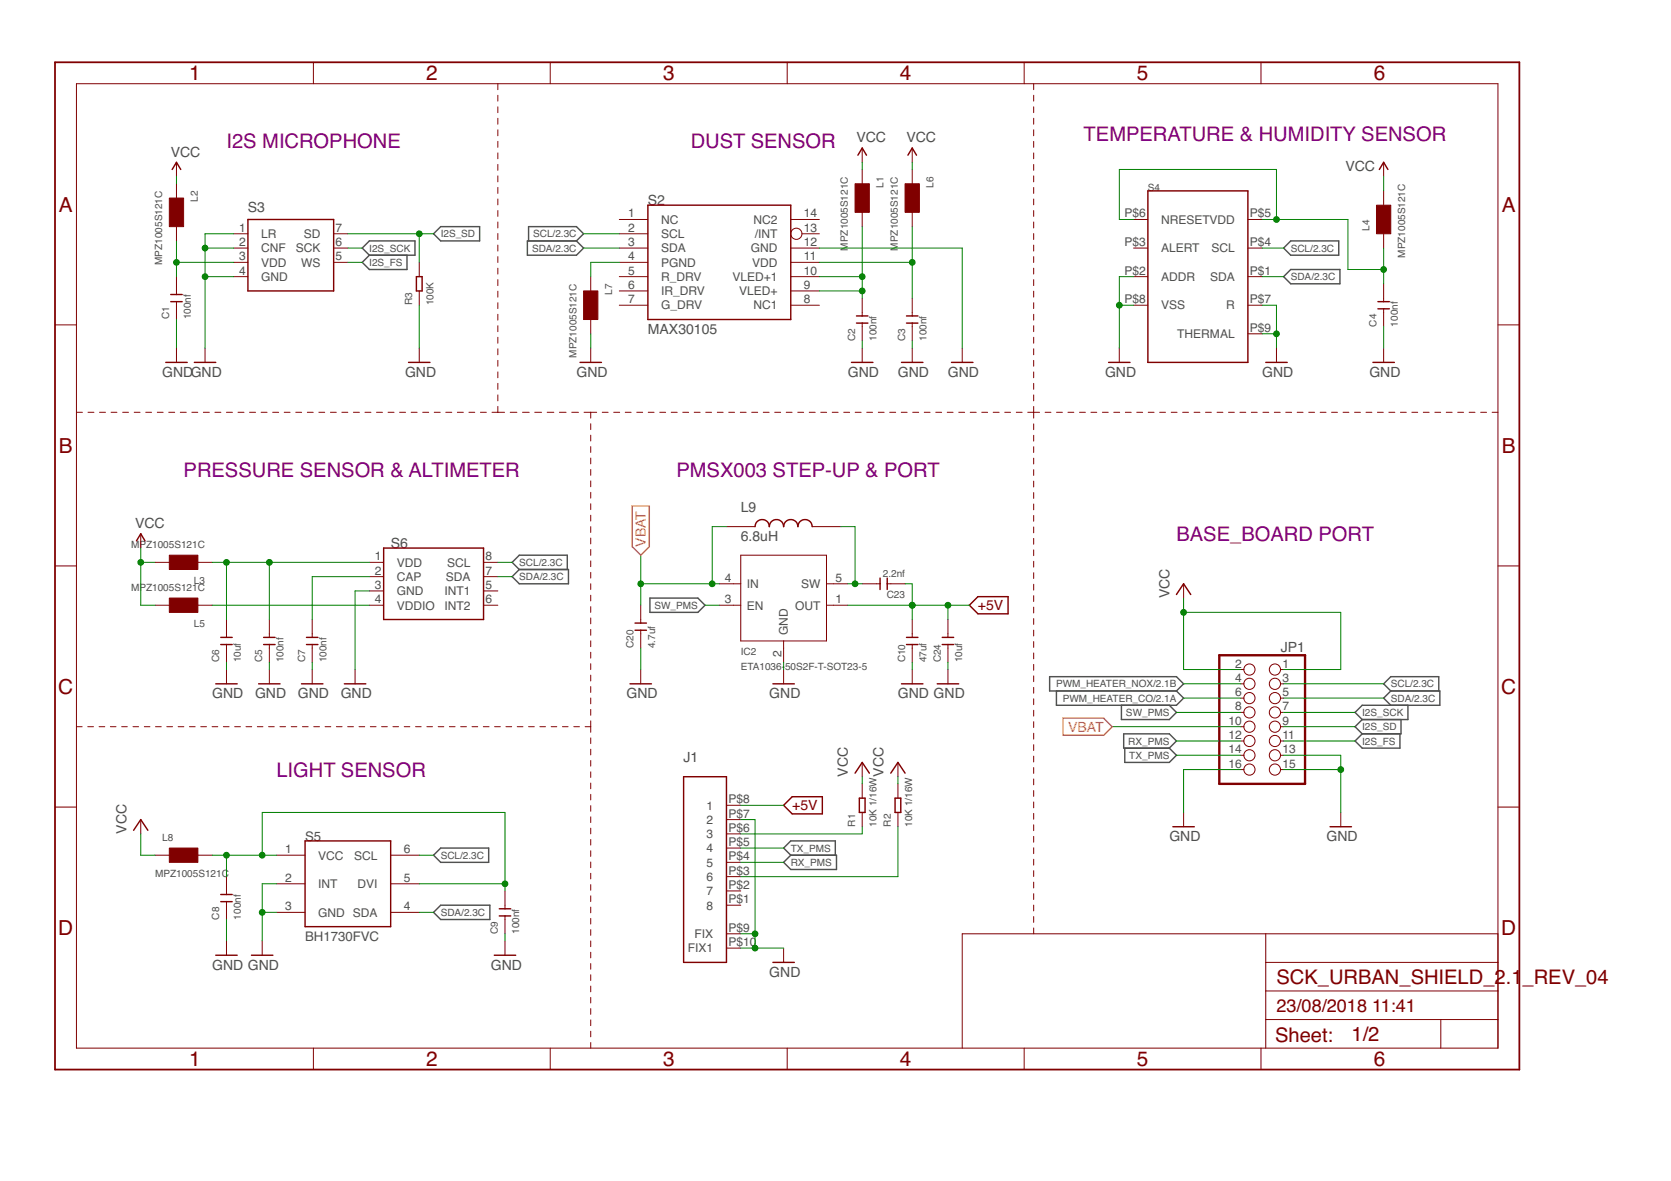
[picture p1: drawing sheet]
<svg xmlns="http://www.w3.org/2000/svg" width="297mm" height="210mm" viewBox="0 0 297 210" stroke-linecap="round" stroke-linejoin="round" font-family="sans-serif">
<g fill="none" stroke="#505050" stroke-width=".25">
<path d="M64.4 44.1l1.3-1.3h8.1v2.6h-8.1zM65.7 45.4l-1.3 1.2 1.3 1.3h6.6v-2.5M77.1 41.6l1.2-1.3h7v2.5h-7zM93.7 42.8h8.8l1.2 1.3-1.2 1.3h-8.8zM94 42.8v-2.5h8.5l1.2 1.3-1.2 1.2M228.2 44.1l1.2-1.3h8.6v2.6h-8.6zM228.2 49.2l1.2-1.3h8.8v2.5h-8.8zM92.3 101.2l-1.3-1.3 1.3-1.2h8.5v2.5M92.3 101.2h8.7v2.6h-8.7l-1.3-1.3zM115.5 106.3h8.6l1.2 1.3-1.2 1.2h-8.6zM186.6 120.3h22.5l1.3 1.2-1.3 1.3h-22.5zM187.8 122.8v2.5h21.3l1.3-1.2-1.3-1.3"/>
<path d="M199.3 125.3v2.6h8.6l1.2-1.3-1.2-1.3M199.7 130.4h8.2l1.2 1.3-1.2 1.3h-8.2zM199.9 133v2.5h8l1.2-1.3-1.2-1.2M242.1 127.9l-1.2 1.3 1.2 1.2M242.1 130.4l-1.2 1.3 1.2 1.3h6.8v-2.6M247.2 122.8l-1.2-1.3 1.2-1.2h8.6v2.5M247.2 122.8h8.7v2.5h-13.8l-1.2 1.3 1.2 1.3M247.2 122.8l-1.2 1.3 1.2 1.2M249 127.9v2.5h-6.9M250.3 125.3v2.6h-8.2M77.1 152l1.2-1.3h8.6v2.6h-8.6zM139.3 153.3l1.3-1.3h8.1v2.5h-8.1z"/>
<path d="M140.6 152l-1.3-1.3 1.3-1.2h7.9v2.5M77.1 162.2l1.2-1.3h8.8v2.5h-8.8z"/>
</g>
<g fill="none" stroke="#800000" stroke-width=".18">
<path d="M13.6 14.9h252.7v171.4h-252.7zM55.7 11.1v3.8M88.5 14.9v1M88.5 16.9v1.1M88.5 19v1M97.8 11.1v3.8M139.9 11.1v3.8M182.1 11.1v3.8M183.7 14.9v1M183.7 16.9v1.1M183.7 19v1M224.2 11.1v3.8"/>
<path d="M31.4 28.9v2.5M31.4 32.7v2.5M88.5 21v1.1M88.5 23.1v1M88.5 25.1v1.1M88.5 27.2v1M88.5 29.2v1.1M88.5 31.3v1M88.5 33.3v1.1M88.5 35.4v1M88.5 37.4v1.1M88.5 39.5v1"/>
<path d="M110.1 39h5.1M140.6 39h5M153.3 26.3v2.6M153.3 30.1v2.6M153.3 37.7v2.6M162.2 26.3v2.6M162.2 30.1v2.6M162.2 37.7v2.6M183.7 21v1.1M183.7 23.1v1M183.7 25.1v1.1M183.7 27.2v1"/>
<path d="M183.7 29.2v1.1M183.7 31.3v1M183.7 33.3v1.1M183.7 35.4v1M183.7 37.4v1.1M183.7 39.5v1M201.5 39h2.5M221.8 39h2.6M246 28.9v2.5M246 33.9v2.6M9.8 57.7h3.8M31.4 40.3v2.5"/>
<path d="M31.4 49.2v3.1M31.4 53.6v3.2M41.5 41.6h2.6M41.5 44.1h2.6M41.5 46.6h2.6M41.5 49.2h2.6M59.3 41.6h2.5M59.3 44.1h2.5M59.3 46.6h2.5M74.5 46.6v2.6M74.5 51.7v2.6M88.5 41.5v1.1"/>
<path d="M88.5 43.6v1M88.5 45.6v1.1M88.5 47.7v1M88.5 49.7v1.1M88.5 51.8v1M88.5 53.8v1M88.5 55.9v1M88.5 57.9v1M88.5 59.9v1.1M105 49.2v2.5M105 56.8v2.5M110.1 41.6h5.1"/>
<path d="M110.1 44.1h5.1M110.1 46.6h5.1M110.1 49.2h5.1M110.1 51.7h5.1M110.1 54.3h5.1M140.6 44.1h5M140.6 46.6h5M140.6 49.2h5M140.6 51.7h5M140.6 54.3h5M142.5 41.6h3.1M153.3 53v3.2"/>
<path d="M153.3 57.4v3.2M162.2 53v3.2M162.2 57.4v3.2M183.7 41.5v1.1M183.7 43.6v1M183.7 45.6v1.1M183.7 47.7v1M183.7 49.7v1.1M183.7 51.8v1M183.7 53.8v1M183.7 55.9v1M183.7 57.9v1"/>
<path d="M183.7 59.9v1.1M201.5 44.1h2.5M201.5 49.2h2.5M201.5 54.3h2.5M221.8 44.1h2.6M221.8 49.2h2.6M221.8 54.3h2.6M221.8 59.3h2.6M246 41.6v2.5M246 50.4v3.2M246 54.9v3.2M266.3 57.7h3.8"/>
<path d="M13.6 73.3h1M15.6 73.3h1.1M17.7 73.3h1.1M19.7 73.3h1.1M21.8 73.3h1M23.9 73.3h1M25.9 73.3h1M28 73.3h1M30 73.3h1.1M31.4 61.9v2.5M32 73.3h1.1M34.1 73.3h1.1"/>
<path d="M36.2 73.3h1M36.4 61.9v2.5M38.2 73.3h1.1M40.3 73.3h1M42.3 73.3h1.1M44.4 73.3h1M46.4 73.3h1.1M48.5 73.3h1M50.5 73.3h1.1M52.6 73.3h1M54.6 73.3h1.1M56.7 73.3h1"/>
<path d="M58.7 73.3h1.1M60.8 73.3h1M62.8 73.3h1.1M64.9 73.3h1M66.9 73.3h1.1M69 73.3h1M71 73.3h1.1M73.1 73.3h1M74.5 61.9v2.5M75.1 73.3h1.1M77.2 73.3h1.1M79.2 73.3h1.1"/>
<path d="M81.3 73.3h1.1M83.4 73.3h1M85.4 73.3h1M87.5 73.3h2.2M88.5 62v1.1M88.5 64.1v1M88.5 66.1v1M88.5 68.1v1.1M88.5 70.2v1M88.5 72.2v1.1M90.7 73.3h1.2M92.9 73.3h1.2"/>
<path d="M95.1 73.3h1.2M97.3 73.3h1.1M99.4 73.3h1.2M101.6 73.3h1.2M103.8 73.3h2.3M105 61.9v2.5M105 73.3v1M105 75.3v1M105 77.3v1.1M105 79.4v1M107.1 73.3h1M109.1 73.3h1.1"/>
<path d="M111.1 73.3h1.1M113.2 73.3h1M115.2 73.3h1.1M117.3 73.3h1M119.3 73.3h1.1M121.4 73.3h1M123.4 73.3h1.1M125.5 73.3h1M127.5 73.3h1M129.5 73.3h1.1M131.6 73.3h1M133.6 73.3h1.1"/>
<path d="M135.7 73.3h1M137.7 73.3h1.1M139.8 73.3h1M141.8 73.3h1.1M143.8 73.3h1.1M145.9 73.3h1M147.9 73.3h1.1M150 73.3h1M152 73.3h1.1M153.3 61.9v2.5M154.1 73.3h1M156.1 73.3h1.1"/>
<path d="M158.2 73.3h1M160.2 73.3h1M162.2 61.9v2.5M162.2 73.3h1.1M164.3 73.3h1M166.3 73.3h1.1M168.4 73.3h1M170.4 73.3h1.1M171 61.9v2.5M172.5 73.3h1M174.5 73.3h1.1M176.6 73.3h1"/>
<path d="M178.6 73.3h1M180.7 73.3h1M182.7 73.3h2.1M183.7 62v1.1M183.7 64.1v1M183.7 66.1v1M183.7 68.1v1.1M183.7 70.2v1M183.7 72.2v2.1M183.7 75.3v1.1M183.7 77.4v1M183.7 79.4v1"/>
<path d="M185.8 73.3h1M187.8 73.3h1M189.8 73.3h1.1M191.9 73.3h1M193.9 73.3h1.1M196 73.3h1M198 73.3h1M199 61.9v2.5M200 73.3h1.1M202.1 73.3h1M204.1 73.3h1M206.1 73.3h1.1"/>
<path d="M208.2 73.3h1M210.2 73.3h1.1M212.3 73.3h1M214.3 73.3h1M216.3 73.3h1.1M218.4 73.3h1M220.4 73.3h1M222.4 73.3h1.1M224.5 73.3h1M226.5 73.3h1.1M226.9 61.9v2.5M228.6 73.3h1"/>
<path d="M230.6 73.3h1M232.6 73.3h1.1M234.7 73.3h1M236.7 73.3h1M238.7 73.3h1.1M240.8 73.3h1M242.8 73.3h1.1M244.9 73.3h1M246 61.9v2.5M246.9 73.3h1M248.9 73.3h1.1M251 73.3h1"/>
<path d="M253 73.3h1M255.1 73.3h1M257.1 73.3h1M259.1 73.3h1.1M261.2 73.3h1M263.2 73.3h1M265.2 73.3h1.1M25 94.9v2.5M27.6 99.9h2.5M35.2 99.9h2.5M65.7 99.9h2.5M86 99.9h2.5"/>
<path d="M105 81.4v1M105 83.4v1.1M105 85.5v1M105 87.5v1M105 89.5v1.1M105 91.6v1M105 93.6v1M105 95.6v1.1M105 97.7v1M105 99.7v1M129.1 93.6h5.1M131.7 98.7h15.2v15.2h-15.2z"/>
<path d="M144.4 93.6h5.1M183.7 81.4v1.1M183.7 83.5v1M183.7 85.5v1.1M183.7 87.5v1.1M183.7 89.6v1M183.7 91.6v1M183.7 93.7v1M183.7 95.7v1M183.7 97.7v1.1M183.7 99.8v1M9.8 100.6h3.8"/>
<path d="M27.6 107.6h2.5M35.2 107.6h2.5M40.3 110.1v3.2M40.3 114.6v3.1M40.3 119v2.5M47.9 110.1v3.2M47.9 114.6v3.1M47.9 119v2.5M55.5 110.1v3.2M55.5 114.6v3.1M55.5 119v2.5M63.1 119v2.5"/>
<path d="M65.7 102.5h2.5M65.7 105h2.5M65.7 107.6h2.5M86 102.5h2.5M86 105h2.5M86 107.6h2.5M105 101.7v1M105 103.8v1M105 105.8v1M105 107.8v1M105 109.8v1.1M105 111.9v1"/>
<path d="M105 113.9v1M105 115.9v1.1M105 118v1M105 120v1M113.9 107.6v3.1M113.9 112v3.2M113.9 119v2.5M127.9 107.6h3.8M127.9 103.8h3.8M139.3 113.9v3.8M139.3 119v2.5M146.9 107.6h3.8"/>
<path d="M146.9 103.8h3.8M153.3 103.8h3.1M157.7 103.8h3.2M162.2 110.1v3.2M162.2 114.6v3.1M162.2 119v2.5M168.5 110.1v3.2M168.5 114.6v3.1M168.5 119v2.5M183.7 101.8v1M183.7 103.8v1.1M183.7 105.9v1"/>
<path d="M183.7 107.9v1M183.7 109.9v1.1M183.7 112v1M183.7 114v1.1M183.7 116.1v1M183.7 118.1v1M210.4 103.8v2.5M220.6 119h.5M227.6 119h.6M266.3 100.6h3.8M13.6 129.2h1M15.6 129.2h1"/>
<path d="M17.6 129.2h1M19.6 129.2h1M21.6 129.2h1M23.6 129.2h1M25.7 129.2h.9M27.6 129.2h1.1M29.7 129.2h1M31.7 129.2h1M33.7 129.2h1M35.7 129.2h1M37.7 129.2h1M39.7 129.2h1"/>
<path d="M41.7 129.2h1M43.7 129.2h1M45.7 129.2h1M47.8 129.2h.9M49.8 129.2h1M51.8 129.2h1M53.8 129.2h1M55.8 129.2h1M57.8 129.2h1M59.8 129.2h1M61.8 129.2h1M63.8 129.2h1"/>
<path d="M65.8 129.2h1M67.8 129.2h1.1M69.8 129.2h1M71.9 129.2h1M73.9 129.2h1M75.9 129.2h1M77.9 129.2h1M79.9 129.2h1M81.9 129.2h1M83.9 129.2h1M85.9 129.2h1M87.9 129.2h1"/>
<path d="M89.9 129.2h1.1M91.9 129.2h1.1M94 129.2h1M96 129.2h1M98 129.2h1M100 129.2h1M102 129.2h1M104 129.2h1M105 122v1.1M105 124.1v1M105 126.1v1M105 128.1v2.1"/>
<path d="M105 131.1v1.1M105 133.2v1M105 135.2v1M105 137.2v1M105 139.2v1M153.3 135.5v2.5M153.3 139.3v2.6M159.6 135.5v2.5M159.6 139.3v2.6M183.7 120.1v1.1M183.7 122.2v1M183.7 124.2v1"/>
<path d="M183.7 126.2v1.1M183.7 128.3v1M183.7 130.3v1.1M183.7 132.4v1M183.7 134.4v1M183.7 136.4v1.1M183.7 138.5v1M220.6 129.2h.5M220.6 121.5h.5M220.6 124.1h.5M220.6 126.6h.5M220.6 131.7h.5"/>
<path d="M220.6 134.2h.5M220.6 136.8h.5M227.6 129.2h.6M227.6 121.5h.6M227.6 124.1h.6M227.6 126.6h.6M227.6 131.7h.6M227.6 134.2h.6M227.6 136.8h.6M9.8 143.4h3.8M25 145.7v2.5M27.6 152h2.5"/>
<path d="M35.2 152h2.5M40.3 155.8v3.2M49.1 152h5.1M49.1 157.1h5.1M69.4 152h5.1M69.4 157.1h5.1M89.8 158.3v3.2M105 141.2v1M105 143.2v1M105 145.2v1M105 147.2v1M105 149.2v1"/>
<path d="M105 151.2v1M105 153.2v1M105 155.2v1M105 157.2v1M105 159.2v1M129.1 143.1h2.6M129.1 145.7h2.6M129.1 148.2h2.6M129.1 150.7h2.6M129.1 153.3h2.6M129.1 155.8h2.6M129.1 158.3h2.6"/>
<path d="M153.3 144.4v2.5M159.6 144.4v2.5M183.7 140.5v1M183.7 142.5v1.1M183.7 144.6v1M183.7 146.6v1M183.7 148.7v1M183.7 150.7v1M183.7 152.7v1.1M183.7 154.7v1.1M183.7 156.8v1M183.7 158.8v1.1"/>
<path d="M210.4 144.4v2.5M238.3 144.4v2.5M266.3 143.4h3.8M40.3 160.3v3.1M40.3 167.2v2.6M46.6 167.2v2.6M49.1 162.2h5.1M69.4 162.2h5.1M89.8 162.8v3.2M89.8 167.2v2.6M105 161.2v1M105 163.2v1"/>
<path d="M105 165.2v1M105 167.2v1.1M105 169.2v1M105 171.3v1M105 173.2v1.1M105 175.3v1M105 177.3v1M105 179.3v1M129.1 166h2.6M129.1 160.9h2.6M129.1 168.5h2.6M139.3 168.5v2.5"/>
<path d="M183.7 160.9v1M183.7 162.9v1M183.7 164.9v1.1M225 166v20.3M225 176.1h41.3M225 171h41.3M266.3 166h-95.3v20.3M55.7 186.3v3.8M97.8 186.3v3.8M105 181.3v1M105 183.3v1M105 185.3v1"/>
<path d="M139.9 186.3v3.8M182.1 186.3v3.8M224.2 186.3v3.8M225 181.2h41.3M256.1 181.2v5.1"/>
<circle cx="141.6" cy="41.6" r=".99"/>
<circle cx="222.1" cy="119" r=".99"/>
<circle cx="226.6" cy="119" r=".99"/>
<circle cx="222.1" cy="134.2" r=".99"/>
<circle cx="222.1" cy="124.1" r=".99"/>
<circle cx="222.1" cy="136.8" r=".99"/>
<circle cx="222.1" cy="121.5" r=".99"/>
<circle cx="222.1" cy="129.2" r=".99"/>
<circle cx="222.1" cy="131.7" r=".99"/>
<circle cx="222.1" cy="126.6" r=".99"/>
<circle cx="226.6" cy="129.2" r=".99"/>
<circle cx="226.6" cy="134.2" r=".99"/>
<circle cx="226.6" cy="136.8" r=".99"/>
<circle cx="226.6" cy="121.5" r=".99"/>
<circle cx="226.6" cy="126.6" r=".99"/>
<circle cx="226.6" cy="131.7" r=".99"/>
<circle cx="226.6" cy="124.1" r=".99"/>
</g>
<g fill="none" stroke="#800000" stroke-width=".25">
<path d="M30.6 30.1l.8-1.2 .7 1.2M44.1 39h15.2v12.7h-15.2zM115.2 36.5h25.4v20.3h-25.4zM152.5 27.6l.8-1.3 .7 1.3M161.4 27.6l.8-1.3 .7 1.3M204 33.9h17.8v30.5h-17.8zM245.2 30.1l.8-1.2 .7 1.2M30.4 53.6h2M30.4 52.3h2M74 49.2h1v2.5h-1zM152.3 57.4h2M152.3 56.2h2"/>
<path d="M161.1 57.4h2.1M161.1 56.2h2.1M244.9 53.6h2.1M244.9 54.9h2.1M29.5 64.4h3.8M34.5 64.4h3.9M72.6 64.4h3.8M103.1 64.4h3.8M151.4 64.4h3.8M160.3 64.4h3.8M169.1 64.4h3.9M197.1 64.4h3.8"/>
<path d="M225 64.4h3.8M244.1 64.4h3.8M24.3 96.1l.7-1.2 .8 1.2M68.2 97.4h17.8v12.7h-17.8zM134.2 93.6a1.27 1.27 0 0 1 1.3-1.3 1.27 1.27 0 0 1 1.3 1.3 1.27 1.27 0 0 1 1.2-1.3 1.27 1.27 0 0 1 1.3 1.3 1.27 1.27 0 0 1 1.3-1.3 1.27 1.27 0 0 1 1.2 1.3 1.27 1.27 0 0 1 1.3-1.3 1.27 1.27 0 0 1 1.3 1.3M39.2 114.6h2.1M39.2 113.3h2.1M46.9 114.6h2M46.9 113.3h2M54.5 114.6h2M54.5 113.3h2M112.9 112h2"/>
<path d="M112.9 110.7h2M156.4 102.7v2.1M157.7 102.7v2.1M161.1 114.6h2.1M161.1 113.3h2.1M167.5 114.6h2M167.5 113.3h2M172.3 107.6l1.5-1.6h5.4v3.1h-5.4zM209.1 105.7l1.3-1.9 1.3 1.9M38.4 121.5h3.8M46 121.5h3.8M53.6 121.5h3.8"/>
<path d="M61.2 121.5h3.8M112 121.5h3.8M121.5 138h7.6v33h-7.6zM137.4 121.5h3.8M152 137.4l1.3-1.9 1.2 1.9M158.3 137.4l1.3-1.9 1.3 1.9M160.3 121.5h3.8M166.6 121.5h3.8M23.7 147.6l1.3-1.9 1.3 1.9M39.2 159h2.1M54.2 149.5h15.2v15.2h-15.2zM139.3 143.1l1.5-1.5h5.4v3.1h-5.4z"/>
<path d="M152.8 141.9h1v2.5h-1zM159.1 141.9h1v2.5h-1zM208.5 146.9h3.8M236.4 146.9h3.8M38.4 169.8h3.8M39.2 160.3h2.1M44.7 169.8h3.8M87.9 169.8h3.8M88.8 162.8h2M88.8 161.5h2M137.4 171h3.8"/>
</g>
<g fill="#800000" stroke="#800000" stroke-width=".18">
<path d="M244.7 36.5h2.5v5.1h-2.5z"/>
<path d="M30.1 150.7h5.1v2.6h-5.1z"/>
<path d="M152 32.7h2.5v5h-2.5z"/>
<path d="M30.1 35.2h2.5v5.1h-2.5z"/>
<path d="M30.1 98.7h5.1v2.5h-5.1z"/>
<path d="M30.1 106.3h5.1v2.5h-5.1z"/>
<path d="M160.9 32.7h2.5v5h-2.5z"/>
<path d="M103.7 51.7h2.6v5.1h-2.6z"/>
</g>
<path d="M9.8 11.1h260.3v179h-260.3z" fill="none" stroke="#800000" stroke-width=".32"/>
<path d="M216.7 116.5h15.3v22.8h-15.3z" fill="none" stroke="#800000" stroke-width=".42"/>
<g fill="none" stroke="#008000" stroke-width=".18">
<path d="M31.4 31.4v1.3M153.3 28.9v1.2M162.2 28.9v1.2M201.5 39h-2.5v-8.9h27.9v8.9M224.4 39h15.2v8.9h6.4M246 31.4v2.5M31.4 42.8v6.4M31.4 56.8v5.1M31.4 46.6h10.1M36.4 49.2h5.1M36.4 44.1h5.1M41.5 41.6h-5.1v20.3"/>
<path d="M61.8 44.1h2.6M61.8 41.6h15.3M61.8 46.6h2.6M74.5 41.6v5M74.5 54.3v7.6M103.7 44.1h6.4M103.7 41.6h6.4M105 59.3v2.6M110.1 46.6h-5.1v2.6M145.6 49.2h7.7M145.6 44.1h25.4v17.8M145.6 46.6h16.6"/>
<path d="M145.6 51.7h7.7M153.3 40.3v12.7M162.2 40.3v12.7M199 54.3h2.5M201.5 49.2h-2.5v12.7M224.4 49.2h3.8M224.4 54.3h2.5v7.6M224.4 44.1h3.8M224.4 59.3h2.5M246 44.1v6.3M246 58.1v3.8M153.3 60.6v1.3"/>
<path d="M162.2 60.6v1.3M25 99.9h2.6M25 97.4v10.2h2.6M37.7 99.9h28M40.3 99.9v10.2M47.9 99.9v10.2M88.5 99.9h2.5M113.9 98.7v8.9M129.1 93.6h-2.5v10.2M149.5 93.6h2.5v10.2M37.7 107.6h28M40.3 117.7v1.3"/>
<path d="M47.9 117.7v1.3M55.5 117.7v1.3M65.7 102.5h-10.2v7.6M65.7 105h-2.6v14M88.5 102.5h2.5M113.9 115.2v3.8M113.9 103.8h14M125.3 107.6h2.6M139.3 117.7v1.3M150.7 107.6h21.6M150.7 103.8h2.6M160.9 103.8h1.3v6.3"/>
<path d="M162.2 117.7v1.3M168.5 107.6v2.5M168.5 117.7v1.3M210.4 108.8h27.9v10.2h-10.1M210.4 106.3v12.7h10.2M153.3 138v1.3M159.6 138v1.3M197.7 129.2h22.9M209.1 134.2h11.5M209.1 126.6h11.5M209.1 131.7h11.5M210.4 121.5h10.2"/>
<path d="M210.4 124.1h10.2M220.6 136.8h-10.2v7.6M228.2 134.2h10.1v10.2M228.2 136.8h10.1M228.2 121.5h17.8M228.2 124.1h17.8M228.2 129.2h12.7M228.2 126.6h12.7M228.2 131.7h12.7M25 148.2v3.8h2.6M37.7 152h11.4M40.3 152v3.8"/>
<path d="M46.6 152v-7.6h43.2v13.9M49.1 157.1h-2.5v10.1M74.5 157.1h15.3M74.5 152h2.6M131.7 145.7h2.5v22.8M131.7 153.3h7.6M131.7 150.7h7.6M131.7 143.1h7.6M153.3 146.9v1.3h-21.6M159.6 146.9v8.9h-27.9M40.3 163.4v3.8M46.6 162.2h2.5"/>
<path d="M74.5 162.2h2.6M89.8 166v1.2M131.7 166h2.5M131.7 168.5h7.6"/>
</g>
<g fill="#008000" stroke="#008000" stroke-width=".18">
<circle cx="199" cy="54.3" r=".51"/>
<circle cx="46.6" cy="162.2" r=".51"/>
<circle cx="36.4" cy="49.2" r=".51"/>
<circle cx="36.4" cy="44.1" r=".51"/>
<circle cx="238.3" cy="136.8" r=".51"/>
<circle cx="226.9" cy="59.3" r=".51"/>
<circle cx="134.2" cy="168.5" r=".51"/>
<circle cx="134.2" cy="166" r=".51"/>
<circle cx="210.4" cy="108.8" r=".51"/>
<circle cx="25" cy="99.9" r=".51"/>
<circle cx="226.9" cy="39" r=".51"/>
<circle cx="246" cy="47.9" r=".51"/>
<circle cx="46.6" cy="152" r=".51"/>
<circle cx="89.8" cy="157.1" r=".51"/>
<circle cx="40.3" cy="152" r=".51"/>
<circle cx="74.5" cy="41.6" r=".51"/>
<circle cx="153.3" cy="49.2" r=".51"/>
<circle cx="153.3" cy="51.7" r=".51"/>
<circle cx="47.9" cy="99.9" r=".51"/>
<circle cx="40.3" cy="99.9" r=".51"/>
<circle cx="31.4" cy="46.6" r=".51"/>
<circle cx="162.2" cy="46.6" r=".51"/>
<circle cx="152" cy="103.8" r=".51"/>
<circle cx="162.2" cy="107.6" r=".51"/>
<circle cx="168.5" cy="107.6" r=".51"/>
<circle cx="126.6" cy="103.8" r=".51"/>
<circle cx="113.9" cy="103.8" r=".51"/>
</g>
<path d="M112.4 89.9h3v7.3l-1.5 1.5-1.5-1.5zM189 127.6h7.2l1.5 1.6-1.5 1.5h-7.2z" fill="none" stroke="#f90" stroke-width=".25"/>
<g font-size="3.7" fill="#800000">
<text x="33.6" y="14.3">1</text>
<text x="75.7" y="14.3">2</text>
<text x="117.9" y="14.3">3</text>
<text x="160" y="14.3">4</text>
<text x="202.1" y="14.3">5</text>
<text x="244.2" y="14.3">6</text>
<text x="10.5" y="37.6">A</text>
<text x="266.9" y="37.6">A</text>
<text x="10.5" y="80.5">B</text>
<text x="266.9" y="80.5">B</text>
<text x="10.4" y="123.3">C</text>
<text x="266.8" y="123.3">C</text>
<text x="10.4" y="166.2">D</text>
<text x="266.8" y="166.2">D</text>
<text x="33.6" y="189.5">1</text>
<text x="75.7" y="189.5">2</text>
<text x="117.9" y="189.5">3</text>
<text x="160" y="189.5">4</text>
<text x="202.1" y="189.5">5</text>
<text x="244.2" y="189.5">6</text>
</g>
<g font-size="3.6" fill="#800080">
<text x="40.3" y="26.3">I2S MICROPHONE</text>
<text x="122.8" y="26.3">DUST SENSOR</text>
<text x="192.6" y="25">TEMPERATURE &amp; HUMIDITY SENSOR</text>
<text x="32.6" y="84.7">PRESSURE SENSOR &amp; ALTIMETER</text>
<text x="120.2" y="84.7">PMSX003 STEP-UP &amp; PORT</text>
<text x="209.1" y="96.1">BASE_BOARD PORT</text>
<text x="49.1" y="138">LIGHT SENSOR</text>
</g>
<g font-size="3.6" fill="#800000">
<text x="226.9" y="174.9">SCK_URBAN_SHIELD_2.1</text>
<text x="270.6" y="174.9">_REV_04</text>
<text x="226.7" y="185.1">Sheet:</text>
<text x="240.2" y="185">1/2</text>
</g>
<g font-size="3.2" fill="#800000">
<text x="226.9" y="179.9">23/08/2018</text>
<text x="243.9" y="179.9">11:41</text>
</g>
<g font-size="2.5" fill="#505050">
<text x="30.3" y="27.8">VCC</text>
<text x="152.2" y="25.3">VCC</text>
<text x="161.1" y="25.3">VCC</text>
<text x="239.2" y="30.4">VCC</text>
<text x="44.1" y="37.7">S3</text>
<text x="115.2" y="36.5">S2</text>
<text x="115.2" y="59.3">MAX30105</text>
<text x="28.8" y="66.9">GNDGND</text>
<text x="72" y="66.9">GND</text>
<text x="102.5" y="66.9">GND</text>
<text x="150.7" y="66.9">GND</text>
<text x="159.6" y="66.9">GND</text>
<text x="168.5" y="66.9">GND</text>
<text x="196.4" y="66.9">GND</text>
<text x="224.4" y="66.9">GND</text>
<text x="243.4" y="66.9">GND</text>
<text x="24" y="93.9">VCC</text>
<text x="131.7" y="91.1">L9</text>
<text x="69.5" y="97.4">S6</text>
<text x="131.7" y="96.1">6.8uH</text>
<text x="207.9" y="106.3" transform="rotate(-90 207.9 106.3)">VCC</text>
<text x="227.7" y="115.8">JP1</text>
<text x="37.7" y="124.1">GND</text>
<text x="45.3" y="124.1">GND</text>
<text x="53" y="124.1">GND</text>
<text x="60.6" y="124.1">GND</text>
<text x="111.4" y="124.1">GND</text>
<text x="136.8" y="124.1">GND</text>
<text x="159.6" y="124.1">GND GND</text>
<text x="121.5" y="135.5">J1</text>
<text x="150.7" y="138" transform="rotate(-90 150.7 138)">VCC</text>
<text x="157.1" y="138" transform="rotate(-90 157.1 138)">VCC</text>
<text x="22.5" y="148.2" transform="rotate(-90 22.5 148.2)">VCC</text>
<text x="207.9" y="149.5">GND</text>
<text x="235.8" y="149.5">GND</text>
<text x="37.7" y="172.3">GND GND</text>
<text x="87.2" y="172.3">GND</text>
<text x="136.8" y="173.6">GND</text>
</g>
<g font-size="2.5" fill="#f90">
<text x="114.8" y="97.2" transform="rotate(-90 114.8 97.2)">VBAT</text>
<text x="189.9" y="130">VBAT</text>
</g>
<g font-size="2.5" fill="#800000">
<text x="173.8" y="108.5">+5V</text>
<text x="140.8" y="144">+5V</text>
</g>
<g font-size="2.3" fill="#505050">
<text x="54.2" y="149.5">S5</text>
<text x="54.2" y="167.2">BH1730FVC</text>
</g>
<g font-size="2.1" fill="#505050">
<text x="42.5" y="41.2">1</text>
<text x="59.7" y="41.2">7</text>
<text x="111.6" y="38.7">1</text>
<text x="111.6" y="41.2">2</text>
<text x="117.5" y="39.8">NC</text>
<text x="134" y="39.8">NC2</text>
<text x="142.9" y="41.2">13</text>
<text x="142.9" y="38.7">14</text>
<text x="199.9" y="38.7">P$6</text>
<text x="206.4" y="39.8">NRESETVDD</text>
<text x="222.2" y="38.7">P$5</text>
<text x="42.5" y="43.7">2</text>
<text x="42.5" y="46.3">3</text>
<text x="46.4" y="42.3">LR</text>
<text x="46.4" y="44.8">CNF</text>
<text x="46.4" y="47.4">VDD</text>
<text x="52.6" y="44.8">SCK</text>
<text x="53.5" y="47.4">WS</text>
<text x="54" y="42.3">SD</text>
<text x="59.7" y="46.3">5</text>
<text x="59.7" y="43.7">6</text>
<text x="111.6" y="43.7">3</text>
<text x="111.6" y="46.3">4</text>
<text x="117.5" y="42.3">SCL</text>
<text x="117.5" y="44.8">SDA</text>
<text x="117.5" y="47.4">PGND</text>
<text x="133.5" y="44.8">GND</text>
<text x="133.7" y="47.4">VDD</text>
<text x="134.2" y="42.3">/INT</text>
<text x="142.9" y="46.3">11</text>
<text x="142.9" y="43.7">12</text>
<text x="199.9" y="43.7">P$3</text>
<text x="206.4" y="44.8">ALERT</text>
<text x="215.3" y="44.8">SCL</text>
<text x="222.2" y="43.7">P$4</text>
<text x="42.5" y="48.8">4</text>
<text x="46.4" y="49.9">GND</text>
<text x="111.6" y="48.8">5</text>
<text x="111.6" y="51.3">6</text>
<text x="111.6" y="53.9">7</text>
<text x="117.5" y="49.9">R_DRV</text>
<text x="117.5" y="52.5">IR_DRV</text>
<text x="130.2" y="49.9">VLED+1</text>
<text x="131.4" y="52.5">VLED+</text>
<text x="142.9" y="53.9">8</text>
<text x="142.9" y="51.3">9</text>
<text x="142.9" y="48.8">10</text>
<text x="199.9" y="48.8">P$2</text>
<text x="199.9" y="53.9">P$8</text>
<text x="206.4" y="49.9">ADDR</text>
<text x="215.1" y="49.9">SDA</text>
<text x="222.2" y="48.8">P$1</text>
<text x="222.2" y="53.9">P$7</text>
<text x="117.5" y="55">G_DRV</text>
<text x="134" y="55">NC1</text>
<text x="206.4" y="55">VSS</text>
<text x="217.9" y="55">R</text>
<text x="222.2" y="59">P$9</text>
<text x="209.3" y="60.1">THERMAL</text>
<text x="66.6" y="99.6">1</text>
<text x="70.5" y="100.7">VDD</text>
<text x="79.5" y="100.7">SCL</text>
<text x="86.3" y="99.6">8</text>
<text x="66.6" y="102.1">2</text>
<text x="66.6" y="104.7">3</text>
<text x="66.6" y="107.2">4</text>
<text x="70.5" y="103.3">CAP</text>
<text x="70.5" y="105.8">GND</text>
<text x="79" y="105.8">INT1</text>
<text x="79.2" y="103.3">SDA</text>
<text x="86.3" y="102.1">7</text>
<text x="86.3" y="104.7">5</text>
<text x="86.3" y="107.2">6</text>
<text x="128.9" y="107.2">3</text>
<text x="128.9" y="103.4">4</text>
<text x="132.7" y="104.5">IN</text>
<text x="142.4" y="104.5">SW</text>
<text x="148.5" y="103.4">5</text>
<text x="148.5" y="107.2">1</text>
<text x="70.5" y="108.3">VDDIO</text>
<text x="79" y="108.3">INT2</text>
<text x="132.7" y="108.3">EN</text>
<text x="140.1" y="112.9" transform="rotate(-90 140.1 112.9)">GND</text>
<text x="141.3" y="108.3">OUT</text>
<text x="138.9" y="116.7" transform="rotate(-90 138.9 116.7)">2</text>
<text x="219.6" y="118.6">2</text>
<text x="228" y="118.6">1</text>
<text x="219.6" y="121.2">4</text>
<text x="219.6" y="123.7">6</text>
<text x="228" y="121.2">3</text>
<text x="228" y="123.7">5</text>
<text x="218.4" y="128.8">10</text>
<text x="218.4" y="131.3">12</text>
<text x="219.6" y="126.3">8</text>
<text x="228" y="126.3">7</text>
<text x="228" y="128.8">9</text>
<text x="228" y="131.3">11</text>
<text x="218.4" y="133.9">14</text>
<text x="218.4" y="136.4">16</text>
<text x="228" y="133.9">13</text>
<text x="228" y="136.4">15</text>
<text x="125.6" y="143.9">1</text>
<text x="129.5" y="142.8">P$8</text>
<text x="125.6" y="146.4">2</text>
<text x="125.6" y="149">3</text>
<text x="129.5" y="145.3">P$7</text>
<text x="129.5" y="147.8">P$6</text>
<text x="50.7" y="151.7">1</text>
<text x="56.6" y="152.8">VCC</text>
<text x="63" y="152.8">SCL</text>
<text x="71.8" y="151.7">6</text>
<text x="125.6" y="151.5">4</text>
<text x="125.6" y="154">5</text>
<text x="129.5" y="150.4">P$5</text>
<text x="129.5" y="152.9">P$4</text>
<text x="129.5" y="155.5">P$3</text>
<text x="50.7" y="156.7">2</text>
<text x="50.7" y="161.8">3</text>
<text x="56.6" y="157.8">INT</text>
<text x="63.6" y="157.8">DVI</text>
<text x="71.8" y="156.7">5</text>
<text x="71.8" y="161.8">4</text>
<text x="125.6" y="156.6">6</text>
<text x="125.6" y="159.1">7</text>
<text x="125.6" y="161.7">8</text>
<text x="129.5" y="158">P$2</text>
<text x="129.5" y="160.5">P$1</text>
<text x="56.6" y="162.9">GND SDA</text>
<text x="123.5" y="166.7">FIX</text>
<text x="129.5" y="165.6">P$9</text>
<text x="122.3" y="169.3">FIX1</text>
<text x="129.5" y="168.2">P$10</text>
</g>
<g font-size="1.8" fill="#505050">
<text x="35.2" y="35.9" transform="rotate(-90 35.2 35.9)">L2</text>
<text x="157.1" y="33.4" transform="rotate(-90 157.1 33.4)">L1</text>
<text x="166" y="33.4" transform="rotate(-90 166 33.4)">L6</text>
<text x="204.1" y="33.9">S4</text>
<text x="243.4" y="41" transform="rotate(-90 243.4 41)">L4</text>
<text x="28.8" y="47.1" transform="rotate(-90 28.8 47.1)">MPZ1005S121C</text>
<text x="65.6" y="44.7">I2S_SCK</text>
<text x="65.6" y="47.3">I2S_FS</text>
<text x="78.3" y="42.2">I2S_SD</text>
<text x="94.6" y="44.7">SDA/2.3C</text>
<text x="94.8" y="42.2">SCL/2.3C</text>
<text x="150.7" y="44.5" transform="rotate(-90 150.7 44.5)">MPZ1005S121C</text>
<text x="159.6" y="44.5" transform="rotate(-90 159.6 44.5)">MPZ1005S121C</text>
<text x="229.4" y="44.7">SCL/2.3C</text>
<text x="249.8" y="45.8" transform="rotate(-90 249.8 45.8)">MPZ1005S121C</text>
<text x="108.8" y="52.4" transform="rotate(-90 108.8 52.4)">L7</text>
<text x="229.4" y="49.8">SDA/2.3C</text>
<text x="30.1" y="56.8" transform="rotate(-90 30.1 56.8)">C1</text>
<text x="33.9" y="56.8" transform="rotate(-90 33.9 56.8)">100nf</text>
<text x="73.3" y="54.2" transform="rotate(-90 73.3 54.2)">R3</text>
<text x="77.1" y="54.2" transform="rotate(-90 77.1 54.2)">100K</text>
<text x="244.7" y="58.1" transform="rotate(-90 244.7 58.1)">C4</text>
<text x="248.5" y="58.1" transform="rotate(-90 248.5 58.1)">100nf</text>
<text x="102.5" y="63.6" transform="rotate(-90 102.5 63.6)">MPZ1005S121C</text>
<text x="152" y="60.6" transform="rotate(-90 152 60.6)">C2</text>
<text x="155.8" y="60.6" transform="rotate(-90 155.8 60.6)">100nf</text>
<text x="160.9" y="60.6" transform="rotate(-90 160.9 60.6)">C3</text>
<text x="164.7" y="60.6" transform="rotate(-90 164.7 60.6)">100nf</text>
<text x="23.3" y="97.4">MPZ1005S121C</text>
<text x="92.3" y="100.6">SCL/2.3C</text>
<text x="23.3" y="105">MPZ1005S121C</text>
<text x="34.5" y="103.8">L3</text>
<text x="92.3" y="103.1">SDA/2.3C</text>
<text x="156.9" y="102.5">2.2nf</text>
<text x="157.6" y="106.3">C23</text>
<text x="34.5" y="111.4">L5</text>
<text x="116.4" y="108.2">SW_PMS</text>
<text x="39" y="117.7" transform="rotate(-90 39 117.7)">C6</text>
<text x="42.8" y="117.7" transform="rotate(-90 42.8 117.7)">10uf</text>
<text x="46.6" y="117.7" transform="rotate(-90 46.6 117.7)">C5</text>
<text x="50.4" y="117.7" transform="rotate(-90 50.4 117.7)">100nf</text>
<text x="54.2" y="117.7" transform="rotate(-90 54.2 117.7)">C7</text>
<text x="58" y="117.7" transform="rotate(-90 58 117.7)">100nf</text>
<text x="112.6" y="115.2" transform="rotate(-90 112.6 115.2)">C20</text>
<text x="116.4" y="115.2" transform="rotate(-90 116.4 115.2)">4.7uf</text>
<text x="131.7" y="119">ETA1036-50S2F-T-SOT23-5</text>
<text x="131.7" y="116.5">IC2</text>
<text x="160.9" y="117.7" transform="rotate(-90 160.9 117.7)">C10</text>
<text x="164.7" y="117.7" transform="rotate(-90 164.7 117.7)">47uf</text>
<text x="167.2" y="117.7" transform="rotate(-90 167.2 117.7)">C24</text>
<text x="171" y="117.7" transform="rotate(-90 171 117.7)">10uf</text>
<text x="187.7" y="122.2">PWM_HEATER_NOX/2.1B</text>
<text x="188.9" y="124.7">PWM_HEATER_CO/2.1A</text>
<text x="247.2" y="122.2">SCL/2.3C</text>
<text x="247.2" y="124.7">SDA/2.3C</text>
<text x="200.2" y="127.2">SW_PMS</text>
<text x="242.1" y="129.8">I2S_SD</text>
<text x="242.1" y="127.2">I2S_SCK</text>
<text x="200.6" y="132.3">RX_PMS</text>
<text x="200.8" y="134.9">TX_PMS</text>
<text x="242.1" y="132.3">I2S_FS</text>
<text x="28.8" y="149.5">L8</text>
<text x="152" y="146.9" transform="rotate(-90 152 146.9)">R1</text>
<text x="155.8" y="146.9" transform="rotate(-90 155.8 146.9)">10K 1/16W</text>
<text x="158.3" y="146.9" transform="rotate(-90 158.3 146.9)">R2</text>
<text x="162.2" y="146.9" transform="rotate(-90 162.2 146.9)">10K 1/16W</text>
<text x="27.6" y="155.8">MPZ1005S121C</text>
<text x="78.3" y="152.6">SCL/2.3C</text>
<text x="140.6" y="153.9">RX_PMS</text>
<text x="140.6" y="151.4">TX_PMS</text>
<text x="39" y="163.4" transform="rotate(-90 39 163.4)">C8</text>
<text x="42.8" y="163.4" transform="rotate(-90 42.8 163.4)">100nf</text>
<text x="78.3" y="162.8">SDA/2.3C</text>
<text x="88.5" y="166" transform="rotate(-90 88.5 166)">C9</text>
<text x="92.3" y="166" transform="rotate(-90 92.3 166)">100nf</text>
</g>
</svg>
